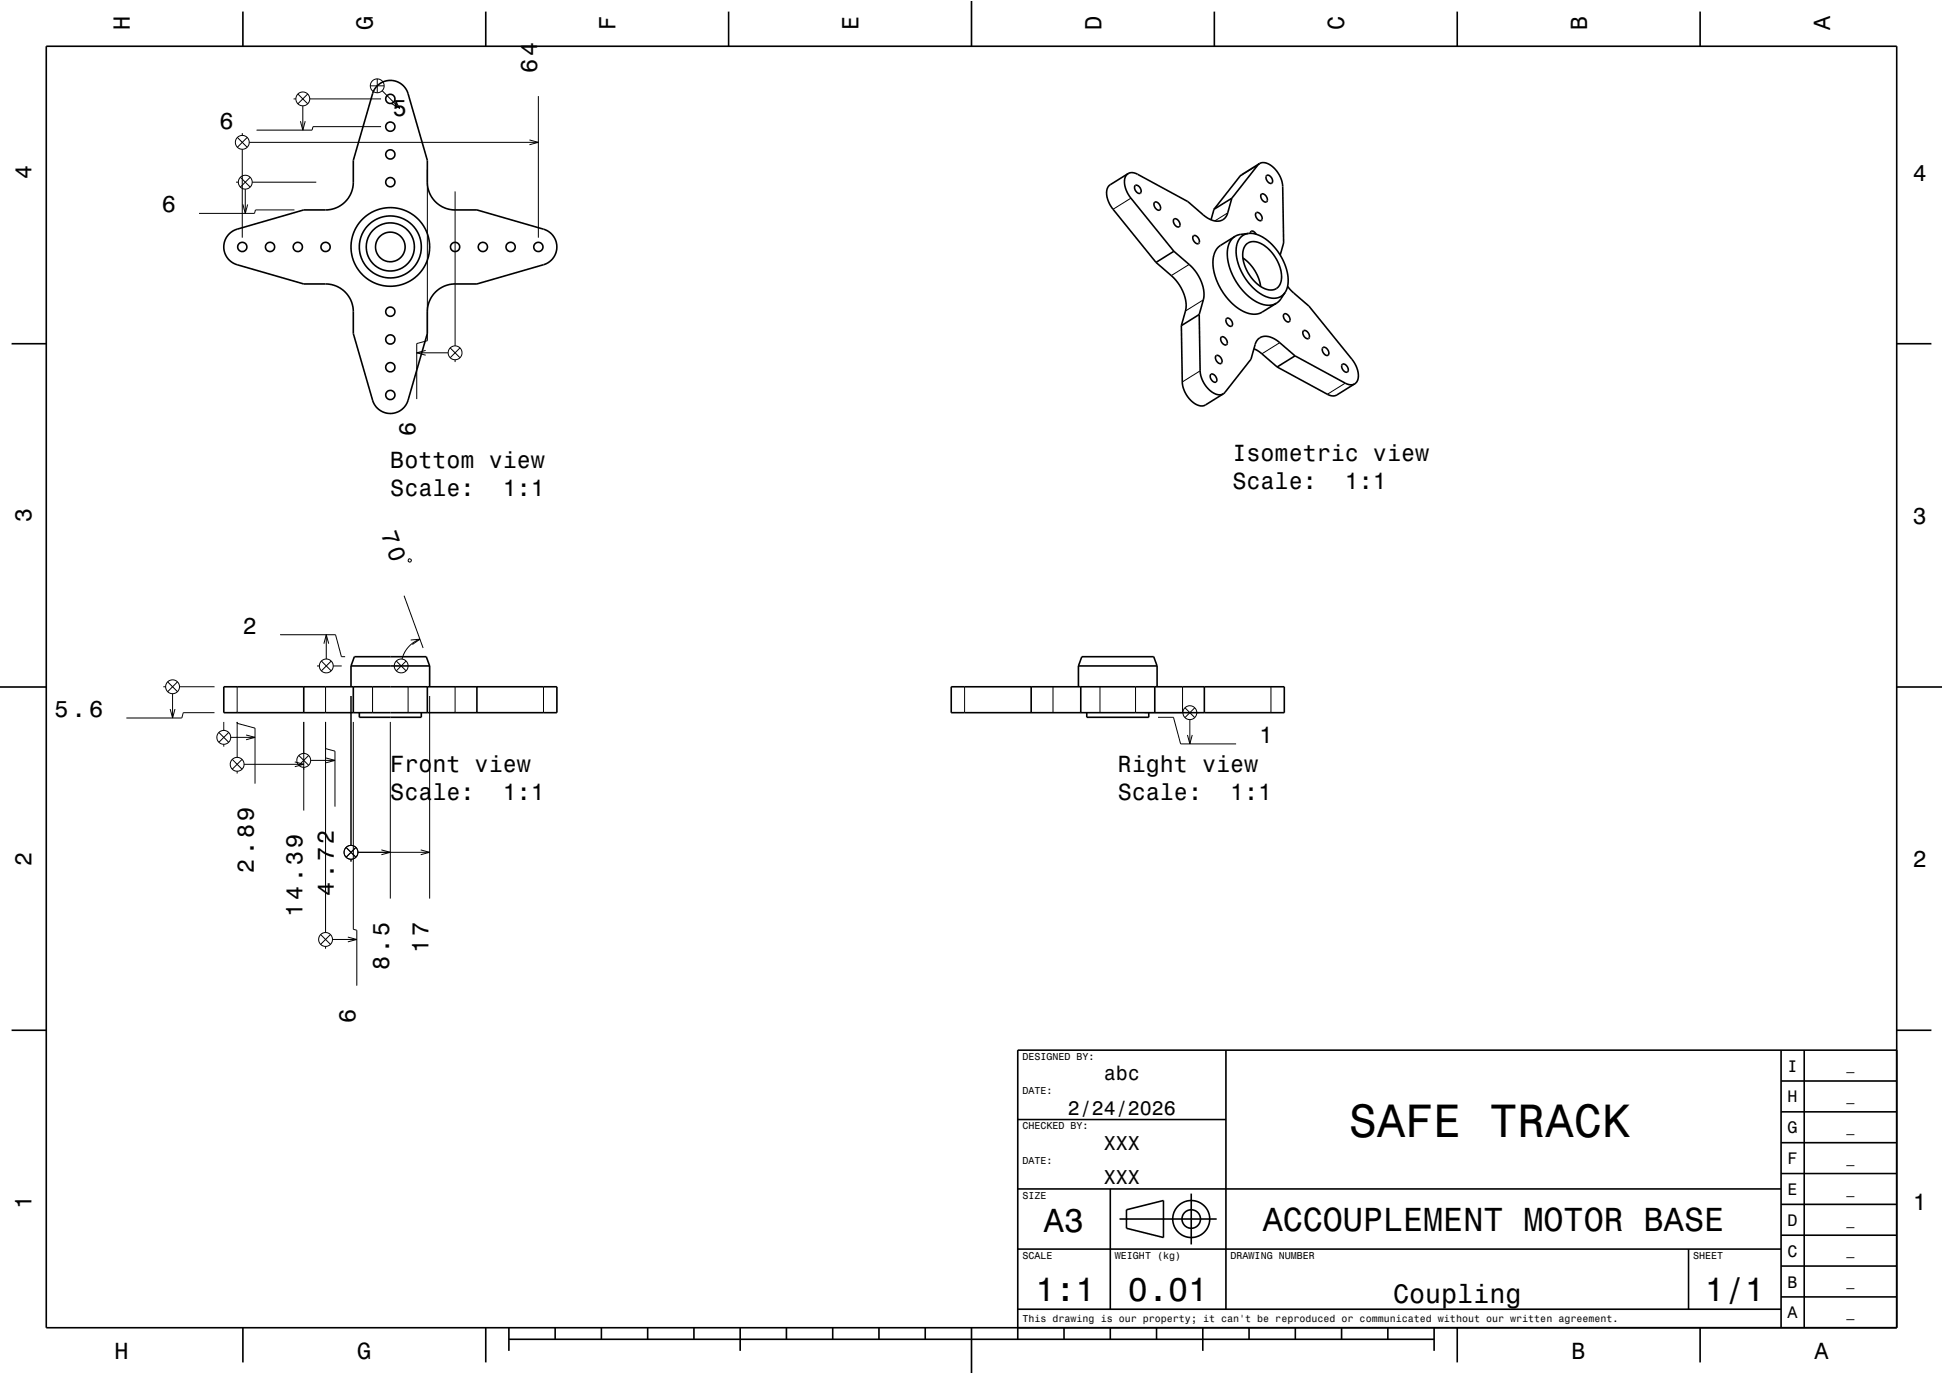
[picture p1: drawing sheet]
<svg xmlns="http://www.w3.org/2000/svg" width="420mm" height="297mm" viewBox="0 0 420 297" stroke-linecap="round" stroke-linejoin="round" font-family="sans-serif">
<g fill="none" stroke="#000" stroke-width=".22">
<path d="M80 18.6h3M81.5 17v3.1M82.6 19.6l3.8 3.8M51 39.4h.5M51.3 29.7l2.1 2.1M52 38.3l2.1 2.1M52.4 28.8v.5M52.4 32.3v19.1M53.4 29.7l-2.1 2.1M53.9 30.8h62.5M54.1 38.3l-2.1 2.1M54.5 39.4h13.9"/>
<path d="M63.5 21.4h.5M64.4 20.3l2.1 2.1M64.9 26.2l.6 1.9 .5-1.9M65.5 22.9v5.2M66.5 20.3l-2.1 2.1M67 21.4h15.4M82.4 27.4h-14.7l-.2 .7h-12M85.4 21.7l1 1.7-1.7-1M92.4 36.7v36.9l-2.3 .7v12M114.4 30.3l2 .5-2 .5M116.4 20.8v30.6M271.9 35.7l-3.9 2.4"/>
<path d="M52.5 44.2l.5 1.9 .5-1.9M53 40.9v5.2M63.7 45.4h-8.5l-.2 .7h-12M98.4 41.4v33.4M244.5 42.8l-3.9 2.4M257 57.2l-3.8 2.4M265.4 46l-2.8 1.8M90.1 76.3h6.8M92 75.7l-1.9 .6 1.9 .5M97.3 75.2l2.1 2.1M98.4 77.8v.5M99.4 75.2l-2.1 2.1"/>
<path d="M260.1 64.8l-3.8 2.4M276.6 74.1l-3.8 2.4M259.4 80.2l-3.8 2.4M290.8 82.8l-3.9 2.4M60.5 137.2h12l1.3 4.8h.8M70 139.1l.5-1.9 .5 1.9M70.5 137.2v5.3M87.3 128.8l4.2 11.3M88.3 120.9h.6l-.1 .5h-.5zM88.8 138.3l2-.1-1.7 1.1M90.8 138.2a6.2 6.2 0 0 0-3.9 4.3M35.3 148.4h.5"/>
<path d="M36.2 147.4l2.2 2.1M36.8 153.3l.5 1.9 .5-1.9M37.3 150v5.2M38.4 147.4l-2.2 2.1M38.8 148.4h7.6M46.4 154.1h-6.8l-.3 1.1h-12M47.3 158.3l2.1 2.1M48.4 156.1v1.8M49.4 158.3l-2.1 2.1M49.9 159.4h5.2M51.3 148.4v5.7M51.3 156.1v7.6"/>
<path d="M51.3 156.4l3.8 1v12M53.2 158.9l1.9 .5-1.9 .5M65.7 156.1v19.1M68.5 144h.5M69.5 142.9l2.1 2.1M70.4 148.4v5.7M70.4 156.1v45.5M71.6 142.9l-2.1 2.1M72 144h1.9M75.9 150.4v32.3M76.4 156.1v44.8l.7 .2v12M80.5 148.4v5.7"/>
<path d="M84.4 156.1v38.1M85.7 142.9l2.1 2.1M87.8 142.9l-2.1 2.1M88.2 148.4v5.7M92.9 150.4v43.8M98.4 148.4v5.7M117.5 148.4v5.7M208.5 148.4v5.7M227.6 148.4v5.7M237.8 148.4v5.7M245.5 148.4v5.7M247.5 154.1h8.2"/>
<path d="M250.3 155h3.4l1.5 5.8h12M255.6 148.4v5.7M256.1 153l2.2 2.1M256.7 158.9l.5 1.9 .5-1.9M257.2 155.6v5.2M258.3 153l-2.2 2.1M258.7 154.1h.5M274.7 148.4v5.7M48.4 160.9v.5M50.2 164.1l2.1 2.2M51.3 166.7v.5M52.3 164.1l-2.1 2.2"/>
<path d="M52.8 165.2h12.9M63.7 164.7l2 .5-2 .5M64.6 163.3l2.1 2.1M66.7 163.3l-2.1 2.1M67.2 164.4h5.2M70.4 161.8l2 .6v12M70.5 163.8l1.9 .6-1.9 .5M74.8 183.2l2.1 2.1M75.9 185.7v.5M76.9 183.2l-2.1 2.1M77.4 184.2h15.5M82.4 183.7l2 .5-2 .6"/>
<path d="M90.9 183.7l2 .5-2 .6M69.3 202l2.1 2.1M70.4 204.6v.5M71.4 202l-2.1 2.1M71.9 203.1h5.2M75.2 202.6l1.9 .5-1.9 .5"/>
<circle cx="81.5" cy="18.6" r="1.5"/>
<circle cx="52.4" cy="30.8" r="1.5"/>
<circle cx="53" cy="39.4" r="1.5"/>
<circle cx="65.5" cy="21.4" r="1.5"/>
<circle cx="98.4" cy="76.3" r="1.5"/>
<circle cx="37.3" cy="148.5" r="1.5"/>
<circle cx="48.4" cy="159.4" r="1.5"/>
<circle cx="70.5" cy="143.9" r="1.5"/>
<circle cx="86.7" cy="143.9" r="1.5"/>
<circle cx="257.2" cy="154.1" r="1.5"/>
<circle cx="51.3" cy="165.2" r="1.5"/>
<circle cx="65.7" cy="164.4" r="1.5"/>
<circle cx="75.9" cy="184.2" r="1.5"/>
<circle cx="70.4" cy="203.1" r="1.5"/>
</g>
<g fill="none" stroke="#000" stroke-width=".35">
<path d="M10 10h400v277h-400zM52.5 2.5v7.5M105 2.5v7.5M157.5 2.5v7.5M210 0v10M262.5 2.5v7.5M315 2.5v7.5M367.5 2.5v7.5M243.8 37.5l-3.8 2.4a3.1 3.1 0 0 0-.3 4l.9 1.3 9.3 11.5M243.8 37.5a3.1 3.1 0 0 0-.2 4l.8 1.2 9.3 11.6M243.8 37.5l.9-.2 1 .3 11.1 6 3.3 2.8a3.7 3.7 0 0 0 4.4 1l.8-1.1 1-3.5M272.3 35.4l-4.1 2.5-5.8 7.4"/>
<path d="M272.3 35.4a3.1 3.1 0 0 1 3.6 1.5 6 6 0 0 1 1.4 3.4l.2 12.2-.8 2.6M272.3 35.4l-6 7.4M273.8 37.9a1.1 1.1 0 0 1 1.1 .6 1.1 1.1 0 0 1-.1 1.1 1.19 1.19 0 0 1-1-1.7zM49.6 50.5l.7-.6 1-.4 14.4-4.1h4.7a6 6 0 0 0 6-6v-4.7l4.1-14.4a4 4 0 0 1 3.9-2.9 4 4 0 0 1 3.8 2.9l4.2 14.4v4.7a6 6 0 0 0 6 6h4.7l14.4 4.1a4 4 0 0 1 2.9 3.9 4 4 0 0 1-2.9 3.8l-14.4 4.2h-4.7a6 6 0 0 0-6 6v4.7l-4.2 14.4a4 4 0 0 1-3.8 2.9 4 4 0 0 1-3.9-2.9l-4.1-14.4v-4.7a6 6 0 0 0-6-6h-4.7l-14.4-4.2a4 4 0 0 1-1.7-6.7zM245.3 40.2a1.01 1.01 0 0 1 1.4 1.1 .5 .5 0 0 1-.4 .6 .5 .5 0 0 1-.6-.3l-.4-.7zM249.5 43.8a1.01 1.01 0 0 1 1.4 1.2 .5 .5 0 0 1-.4 .5 .5 .5 0 0 1-.6-.3l-.4-.6zM249.9 56.7l3.3 2.9a8.5 8.5 0 0 1 3.1 7.6l-.9 3.2M253.7 47.4a1.01 1.01 0 0 1 1.4 1.2 .5 .5 0 0 1-.4 .5 .5 .5 0 0 1-.6-.3l-.4-.8zM253.7 54.3l3.3 2.9a8.6 8.6 0 0 1 3.1 7.6l-.9 3.2M253.7 54.3l-3.8 2.4M257.9 51a1.01 1.01 0 0 1 1.4 1.2 .5 .5 0 0 1-.4 .5 .5 .5 0 0 1-.6-.3l-.4-.6zM262.4 45.3l-.6 2.2"/>
<path d="M266.3 42.8l-3.9 2.5M267 51.1a5.1 5.1 0 0 0-1.5 5.5l.6 2 1 2 1.2 1.9 1.5 1.5a5.7 5.7 0 0 0 5.9 1.7l.2-.2M267 51.1l-3.1 1.9a5 5 0 0 0-1.5 5.5l.5 2 1 2 1.1 1.6 1.5 1.6a6 6 0 0 0 5.9 2l3.5-2.2M268.7 55.8a9.2 9.2 0 0 1 3.8 6.1M269.4 52.8a3.1 3.1 0 0 1 4.1 .4 8.3 8.3 0 0 1 3.4 7.8 2.42 2.42 0 0 1-3.9 1.2 8.4 8.4 0 0 1-4.2-8.3zM269.9 50.5a7.7 7.7 0 0 1 6.3 3.9l1.4 2.3a7.2 7.2 0 0 1 .2 6.5M269.9 50.5a3.5 3.5 0 0 0-2.7 4.2 11.5 11.5 0 0 0 7.1 9.6 3 3 0 0 0 3.5-1.1M269.9 50.5l-2 .2-.9 .4M270.3 50.4a.51 .51 0 0 1 .4-.5 .51 .51 0 0 1 .5 .3l.3 .4M271.5 46.1a1.01 1.01 0 0 1 1.3 1.1 .5 .5 0 0 1-.4 .5 .5 .5 0 0 1-.5-.3l-.5-.8zM272.6 42a1.01 1.01 0 0 1 1.4 1.2 .5 .5 0 0 1-.4 .5 .5 .5 0 0 1-.6-.3l-.4-.6zM2.5 74.3h7.5"/>
<path d="M255.4 70.4l.2 12.2a5.6 5.6 0 0 0 4.1 5.2l.9-.3 3.8-2.4M259.2 68l.2 12.2a5.6 5.6 0 0 0 4.2 5.1l.8-.2M259.2 68l-3.8 2.4M262.8 77a1.01 1.01 0 0 1 1.4 1.1 .5 .5 0 0 1-.4 .5 .5 .5 0 0 1-.6-.3l-.4-.6zM263.9 72.9a1.01 1.01 0 0 1 1.4 1.2 .5 .5 0 0 1-.4 .5 .5 .5 0 0 1-.6-.3l-.4-.6zM265.2 68.8a1.1 1.1 0 0 1 1 .6 1.1 1.1 0 0 1-.1 1.1 1.19 1.19 0 0 1-.9-1.7zM271.1 75.4l1.3 .8 3.7 3.1M276.1 79.3l10.8 5.9 .9 .4 1.1-.2 3.9-2.4M277.6 67.8a1.1 1.1 0 0 1 1.1 .6 1.1 1.1 0 0 1-.1 1.2 1.19 1.19 0 0 1-1-1.8zM277.8 63.2l-1.1 1.6-.8 .7M278.3 61.9l1.2 1.3 3.4 3 9.3 11.5a4.5 4.5 0 0 1 1 5l-.4 .3M279.9 76.9l-3.3-2.8a3.7 3.7 0 0 0-4.4-1l-.8 1.1-1 3.4-6 7.5"/>
<path d="M279.9 76.9l11.1 6 1 .3 .8-.2M279.9 76.9l-3.8 2.4M281.7 71.6a1.01 1.01 0 0 1 1.4 1.1 .5 .5 0 0 1-.4 .5 .5 .5 0 0 1-.6-.2l-.4-.7zM286 75.1a1.1 1.1 0 0 1 1 .6 1.1 1.1 0 0 1 0 1.1 1.19 1.19 0 0 1-1-1.7zM290.2 78.7a1.1 1.1 0 0 1 1 .6 1.1 1.1 0 0 1 0 1.2 1.19 1.19 0 0 1-1-1.8zM410 74.3h7.5M261.7 81a1.01 1.01 0 0 1 1.3 1.2 .5 .5 0 0 1-.4 .5 .5 .5 0 0 1-.5-.3l-.4-.6zM0 148.5h10M48.4 148.4h72v5.7h-72zM65.7 148.4v5.7M75.9 144l.7-2h15.5l.8 2M75.9 144h17"/>
<path d="M75.9 144v4.4M76.4 148.4v5.7M77.7 154.1v.9h13.4v-.9M92.4 148.4v5.7M92.9 144v4.4M103.1 148.4v5.7M205.6 148.4h72v5.7h-72zM222.9 148.4v5.7M233.1 144l.7-2h15.6l.7 2M233.1 144h17M233.1 144v4.4M233.6 148.4v5.7"/>
<path d="M234.9 154.1v.9h13.4v-.9M249.6 148.4v5.7M250.1 144v4.4M260.3 148.4v5.7M410 148.5h10M2.5 222.7h7.5M265 227v56M385 233.7h25M385 227v60M390 227v60M410 222.7h7.5M410 227h-190v62.5"/>
<path d="M220 257h165M220 242h45M240 257v26M257.5 258v11M385 253.7h25M385 247h25M385 240.3h25M220 270h165M242 263.5h21M243.5 261.5l8-2v8l-8-2zM365 270v13M385 273.7h25"/>
<path d="M385 267h25M385 260.3h25M52.5 287v7.5M105 287v7.5M110 289.5h200M110 287v5M120 287v2.5M130 287v2.5M140 287v2.5M150 287v2.5M160 287v5M170 287v2.5"/>
<path d="M180 287v2.5M190 287v2.5M200 287v2.5M210 287v10M220 283h165M230 287v2.5M240 287v2.5M250 287v2.5M260 287v5M270 287v2.5M280 287v2.5M290 287v2.5"/>
<path d="M300 287v2.5M310 287v5M315 287v7.5M367.5 287v7.5M385 280.3h25"/>
<circle cx="84.4" cy="21.4" r="1"/>
<circle cx="84.4" cy="27.4" r="1"/>
<circle cx="84.4" cy="33.4" r="1"/>
<circle cx="84.4" cy="39.4" r="1"/>
<circle cx="52.4" cy="53.4" r="1"/>
<circle cx="58.4" cy="53.4" r="1"/>
<circle cx="64.4" cy="53.4" r="1"/>
<circle cx="70.4" cy="53.4" r="1"/>
<circle cx="84.4" cy="53.4" r="6.7"/>
<circle cx="84.4" cy="53.4" r="8.5"/>
<circle cx="84.4" cy="53.4" r="3.2"/>
<circle cx="84.4" cy="53.4" r="5.2"/>
<circle cx="98.4" cy="53.4" r="1"/>
<circle cx="104.4" cy="53.4" r="1"/>
<circle cx="110.4" cy="53.4" r="1"/>
<circle cx="116.4" cy="53.4" r="1"/>
<circle cx="84.4" cy="73.4" r="1"/>
<circle cx="84.4" cy="79.4" r="1"/>
<circle cx="84.4" cy="67.4" r="1"/>
<circle cx="84.4" cy="85.4" r="1"/>
<circle cx="257.5" cy="263.5" r="2"/>
<circle cx="257.5" cy="263.5" r="4"/>
</g>
<path d="M0 0h420v297h-420" fill="none" stroke="#fff" stroke-width=".22"/>
<text font-size="10.1" x="291.6" y="245.7">SAFE TRACK</text>
<g font-size="7.2">
<text x="225.7" y="266.3">A3</text>
<text x="273" y="266.1">ACCOUPLEMENT MOTOR BASE</text>
<text x="223.8" y="281.3">1:1</text>
<text x="243.8" y="281.3">0.01</text>
<text x="368.5" y="281.3">1/1</text>
</g>
<text font-size="5.8" x="301.1" y="281.6">Coupling</text>
<g font-size="5">
<text x="28.1" y="6.5" transform="rotate(-90 28.1 6.5)">H</text>
<text x="80.6" y="6.5" transform="rotate(-90 80.6 6.5)">G</text>
<text x="133.1" y="6.5" transform="rotate(-90 133.1 6.5)">F</text>
<text x="185.6" y="6.5" transform="rotate(-90 185.6 6.5)">E</text>
<text x="238.1" y="6.5" transform="rotate(-90 238.1 6.5)">D</text>
<text x="290.6" y="6.5" transform="rotate(-90 290.6 6.5)">C</text>
<text x="343.1" y="6.5" transform="rotate(-90 343.1 6.5)">B</text>
<text x="395.6" y="6.5" transform="rotate(-90 395.6 6.5)">A</text>
<text x="116.1" y="15.8" transform="rotate(-90 116.1 15.8)">64</text>
<text x="47.4" y="27.9">6</text>
<text x="84.9" y="25.2">5</text>
<text x="6.8" y="38.7" transform="rotate(-90 6.8 38.7)">4</text>
<text x="413.5" y="39">4</text>
<text x="35" y="45.9">6</text>
<text x="89.8" y="94.3" transform="rotate(-90 89.8 94.3)">6</text>
<text x="84.4" y="101.2">Bottom view</text>
<text x="266.4" y="99.6">Isometric view</text>
<text x="84.4" y="107.3">Scale:</text>
<text x="108.7" y="107.3">1:1</text>
<text x="266.4" y="105.7">Scale:</text>
<text x="290.7" y="105.7">1:1</text>
<text x="6.8" y="112.9" transform="rotate(-90 6.8 112.9)">3</text>
<text x="413.5" y="113.2">3</text>
<text x="82.4" y="115.3" transform="rotate(70 82.4 115.3)">70</text>
<text x="52.5" y="136.9">2</text>
<text x="11.8" y="155">5.6</text>
<text x="272.2" y="160.5">1</text>
<text x="84.4" y="166.9">Front view</text>
<text x="241.6" y="166.9">Right view</text>
<text x="84.4" y="173">Scale:</text>
<text x="108.7" y="173">1:1</text>
<text x="241.6" y="173">Scale:</text>
<text x="265.9" y="173">1:1</text>
<text x="6.8" y="187.1" transform="rotate(-90 6.8 187.1)">2</text>
<text x="54.9" y="188.6" transform="rotate(-90 54.9 188.6)">2.89</text>
<text x="413.5" y="187.4">2</text>
<text x="72.2" y="193.6" transform="rotate(-90 72.2 193.6)">4.72</text>
<text x="65.4" y="198.2" transform="rotate(-90 65.4 198.2)">14.39</text>
<text x="84.1" y="209.7" transform="rotate(-90 84.1 209.7)">8.5</text>
<text x="92.6" y="206" transform="rotate(-90 92.6 206)">17</text>
<text x="76.9" y="221.1" transform="rotate(-90 76.9 221.1)">6</text>
<text x="6.8" y="261.3" transform="rotate(-90 6.8 261.3)">1</text>
<text x="413.5" y="261.6">1</text>
<text x="24.7" y="293.8">H</text>
<text x="77.2" y="293.8">G</text>
<text x="339.7" y="293.8">B</text>
<text x="392.2" y="293.8">A</text>
</g>
<g font-size="4.3">
<text x="238.6" y="233.5">abc</text>
<text x="230.8" y="241">2/24/2026</text>
<text x="238.6" y="248.5">XXX</text>
<text x="238.6" y="256">XXX</text>
</g>
<g font-size="3.6">
<text x="386.4" y="231.6">I</text>
<text x="386.4" y="238.3">H</text>
<text x="386.4" y="245">G</text>
<text x="386.4" y="251.6">F</text>
<text x="386.4" y="258.3">E</text>
<text x="386.4" y="265">D</text>
<text x="386.4" y="271.6">C</text>
<text x="386.4" y="278.3">B</text>
<text x="386.4" y="285">A</text>
</g>
<g font-size="2.9">
<text x="399.1" y="231.4">_</text>
<text x="399.1" y="238">_</text>
<text x="399.1" y="244.7">_</text>
<text x="399.1" y="251.4">_</text>
<text x="399.1" y="258">_</text>
<text x="399.1" y="264.7">_</text>
<text x="399.1" y="271.4">_</text>
<text x="399.1" y="278">_</text>
<text x="399.1" y="284.7">_</text>
</g>
<g font-size="2.2">
<text x="221" y="229.1">DESIGNED BY:</text>
<text x="221" y="236.6">DATE:</text>
<text x="221" y="244.1">CHECKED BY:</text>
<text x="221" y="251.6">DATE:</text>
<text x="221" y="259.1">SIZE</text>
<text x="221" y="272.1">SCALE</text>
<text x="241" y="272.1">WEIGHT (kg)</text>
<text x="266" y="272.1">DRAWING NUMBER</text>
<text x="366" y="272.1">SHEET</text>
<text x="221" y="285.8">This drawing is our property; it can't be reproduced or communicated without our written agreement.</text>
</g>
</svg>
